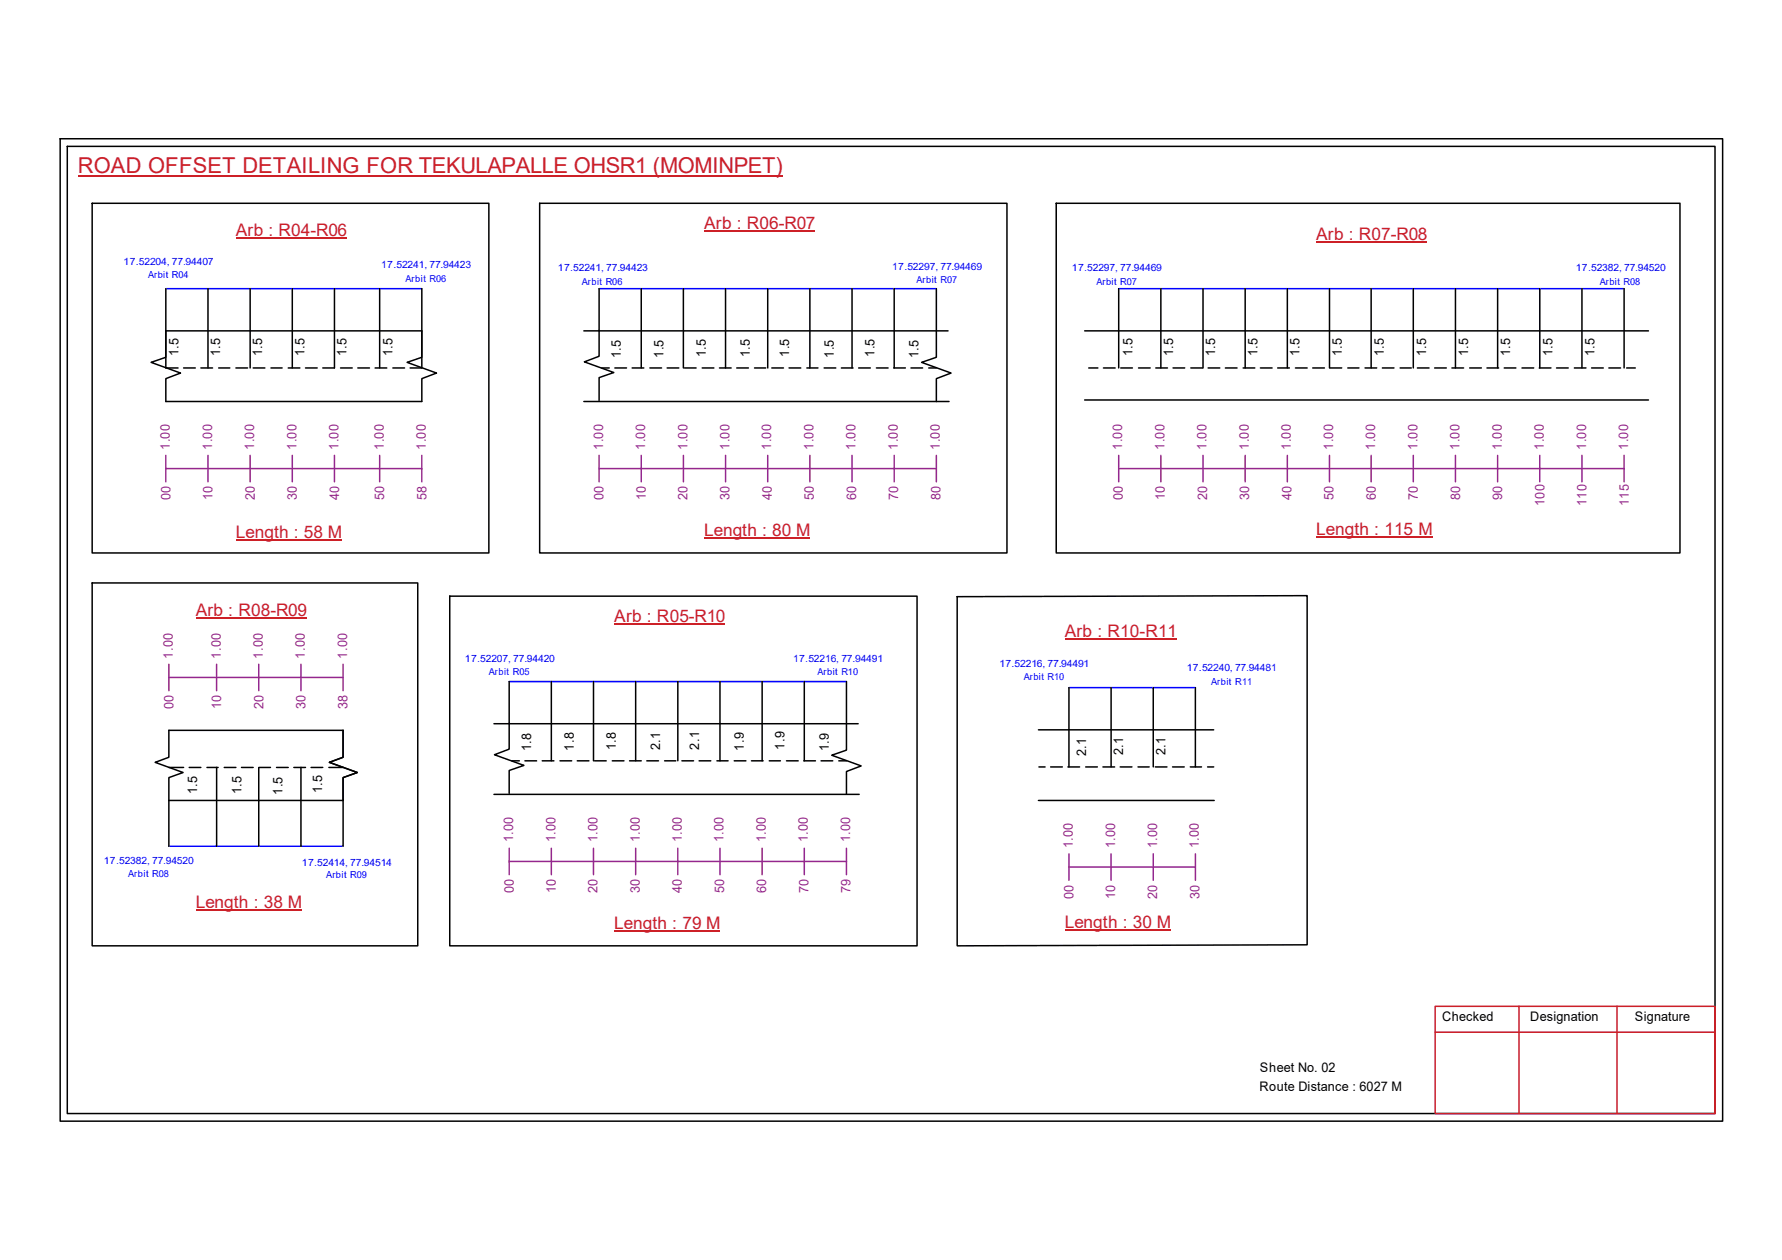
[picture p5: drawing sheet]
<svg xmlns="http://www.w3.org/2000/svg" width="297mm" height="210mm" viewBox="0 0 297 210" stroke-linecap="round" stroke-linejoin="round" font-family="sans-serif">
<g fill="none" stroke="#000" stroke-width=".25">
<path d="M10 23.1h277.1v163.7h-277.1zM11.2 24.4h274.7v161.1h-274.7zM15.4 33.9h66.1v58.2h-66.1zM90 33.9h77.8v58.2h-77.8zM176.1 33.9h103.9v58.2h-103.9zM27.6 55.1h42.7v4.4l-2.4 .9 4.9 1.7-2.5 1v3.8h-42.7v-3.8l2.5-1-4.9-1.7 2.4-.9zM27.6 48.1v13.2h2.1M34.7 48.1v13.2M41.7 48.1v13.2M48.7 48.1v13.2M55.7 48.1v13.2h-1.9M63.3 48.1v13.2"/>
<path d="M70.3 48.1v13.2h-1.9M97.3 55.1h60.7M99.9 55v4.4l-2.5 .9 4.9 1.8-2.4 .8v3.8M99.9 48.1v7M106.9 48.1v13.2M113.9 48.1v13.2M120.9 48.1v13.2M128 48.1v13.2M135 48.1v13.2M142 48.1v13.2M149.1 48.1v13.2M156.1 48.1v11.4l-2.5 .9 4.9 1.7-2.4 1v3.8"/>
<path d="M180.8 55.1h94M186.5 48.1v13.2M193.5 48.1v13.2M200.5 48.1v13.2M207.6 48.1v13.2M214.6 48.1v13.2M221.6 48.1v13.2M228.6 48.1v13.2M235.6 48.1v13.2M242.6 48.1v13.2M249.6 48.1v13.2M256.7 48.1v13.2"/>
<path d="M263.7 48.1v13.2M270.7 48.1v13.2M30.6 61.3h2M33.5 61.3h1.9M36.4 61.3h1.9M39.3 61.3h2M42.2 61.3h2M45.2 61.3h1.8M48 61.3h2M50.9 61.3h2M56.8 61.3h1.9M59.6 61.3h2"/>
<path d="M62.5 61.3h2M65.5 61.3h1.9M97.3 66.9h60.9M100.3 61.3h1.3M102.5 61.3h1.9M105.4 61.3h1.9M108.3 61.3h2M111.2 61.3h2M114.1 61.3h1.9M117 61.3h2M119.9 61.3h2M122.8 61.3h2"/>
<path d="M125.8 61.3h1.8M128.6 61.3h2M131.5 61.3h2M134.5 61.3h1.9M137.4 61.3h1.9M140.2 61.3h2M143.1 61.3h2M146.1 61.3h1.9M149 61.3h1.9M151.8 61.3h2M154.8 61.3h1.3M180.8 66.6h94"/>
<path d="M181.5 61.3h1.5M183.9 61.3h2M186.8 61.3h2M189.8 61.3h1.9M192.7 61.3h1.9M195.5 61.3h2M198.5 61.3h1.9M201.4 61.3h1.9M204.3 61.3h1.9M207.2 61.3h2M210.1 61.3h1.9M213 61.3h1.9"/>
<path d="M215.9 61.3h2M218.8 61.3h2M221.7 61.3h1.9M224.7 61.3h1.8M227.5 61.3h2M230.4 61.3h2M233.4 61.3h1.8M236.3 61.3h1.9M239.1 61.3h2M242 61.3h2M245 61.3h1.9M247.9 61.3h1.9"/>
<path d="M250.7 61.3h2M253.7 61.3h1.9M256.6 61.3h1.9M259.5 61.3h1.9M262.4 61.3h2M265.3 61.3h1.9M268.2 61.3h1.9M271.1 61.3h1.5M15.4 97.1h54.2v60.5h-54.2zM75 99.3h77.9v58.3h-77.9zM159.6 99.4l58.3-.2v58.2l-58.3 .2zM84.9 113.5v7.1"/>
<path d="M91.9 113.5v13.2M98.9 113.5v13.2M106 113.5v13.2M113 113.5v13.2M120 113.5v13.2M127 113.5v13.2M134.1 113.5v13.2M141.1 113.5v11.5l-2.5 .8 4.9 1.8-2.4 .9v3.8M178.2 114.6v13.2M185.2 114.6v13.2M192.2 114.6v13.2M199.3 114.6v13.2"/>
<path d="M28.1 133.3v-3.8l2.4-.8-4.6-1.7 2.2-.8v-4.5h29.1v4.5l-2.3 .8 4.7 1.7-2.4 .8v3.8M28.1 133.3h29.1M28.1 127.8h2.5M28.1 133.3v7.7M31.5 127.8h2M34.5 127.8h1.9M36.1 127.8v13.2M37.4 127.8h1.9M40.3 127.8h1.9M43.1 127.8v13.2M43.2 127.8h1.9M46.1 127.8h1.9"/>
<path d="M49 127.8h1.9M50.2 127.8v13.2M51.9 127.8h1.9M54.8 127.8h2.4M57.2 133.3v7.7M82.3 120.6h60.7M82.3 132.3h60.9M84.9 120.5v4.3l-2.5 .9 4.9 1.8-2.4 .9v3.8M85.3 126.7h1.3M87.5 126.7h1.9M90.4 126.7h1.9M93.3 126.7h2"/>
<path d="M96.2 126.7h2M99.1 126.7h1.9M102.1 126.7h1.9M104.9 126.7h2M107.8 126.7h2M110.8 126.7h1.8M113.7 126.7h1.9M116.5 126.7h2M119.5 126.7h1.9M122.4 126.7h1.9M125.3 126.7h1.9M128.2 126.7h1.9"/>
<path d="M131.1 126.7h2M134 126.7h1.9M136.9 126.7h1.9M139.8 126.7h1.3M173.1 133.3h29.3M173.1 121.6h29.2M173.2 127.8h1M175.1 127.8h2M178 127.8h2M181 127.8h1.9M183.9 127.8h1.9M186.7 127.8h2"/>
<path d="M189.7 127.8h1.9M192.6 127.8h1.9M195.4 127.8h2M198.4 127.8h1.9M201.3 127.8h1"/>
</g>
<path d="M239.2 167.6h46.7v17.9h-46.7zM239.2 172h46.7M253.2 167.6v17.9M269.5 167.6v17.9" fill="none" stroke="#cc1f26" stroke-width=".25"/>
<path d="M13 29.3h117.4" fill="none" stroke="#cd2027" stroke-width=".25"/>
<path d="M27.6 48.1h42.7M99.9 48.1h56.2M186.5 48.1h84.2M84.9 113.5h56.2M178.2 114.6h21.1M28.1 141h29.1" fill="none" stroke="#00f" stroke-width=".25"/>
<g fill="none" stroke="#93278f" stroke-width=".25">
<path d="M27.6 78.1h42.7M27.6 75.9v4.4M34.7 75.9v4.4M41.7 75.9v4.4M48.7 75.9v4.4M55.7 75.9v4.4M63.3 75.9v4.4M70.3 75.9v4.4M99.9 78.1h56.2M99.9 75.9v4.4M106.9 75.9v4.4M113.9 75.9v4.4"/>
<path d="M120.9 75.9v4.4M128 75.9v4.4M135 75.9v4.4M142 75.9v4.4M149.1 75.9v4.4M156.1 75.9v4.4M186.5 78.1h84.2M186.5 75.9v4.4M193.5 75.9v4.4M200.5 75.9v4.4M207.6 75.9v4.4M214.6 75.9v4.4"/>
<path d="M221.6 75.9v4.4M228.6 75.9v4.4M235.6 75.9v4.4M242.6 75.9v4.4M249.6 75.9v4.4M256.7 75.9v4.4M263.7 75.9v4.4M270.7 75.9v4.4M28.1 112.9h29.1M28.1 110.7v4.4M36.1 110.7v4.4M43.1 110.7v4.4"/>
<path d="M50.2 110.7v4.4M57.2 110.7v4.4M84.9 143.5h56.2M84.9 141.3v4.4M91.9 141.3v4.4M98.9 141.3v4.4M106 141.3v4.4M113 141.3v4.4M120 141.3v4.4M127 141.3v4.4M134.1 141.3v4.4M141.1 141.3v4.4"/>
<path d="M178.2 144.4h21.1M178.2 142.2v4.4M185.2 142.2v4.4M192.2 142.2v4.4M199.3 142.2v4.4"/>
</g>
<path d="M39.3 39.6h18.5M117.4 38.5h18.4M219.4 40.4h18.5M39.3 90h17.6M117.4 89.7h17.6M219.4 89.5h19.4M32.6 103h18.5M102.4 104h18.5M177.5 106.4h18.6M32.6 151.6h17.6M102.4 155.1h17.6M177.5 154.9h17.6" fill="none" stroke="#cd2027" stroke-width=".17"/>
<text font-size="3.6" fill="#cd2027" x="13" y="28.9">ROAD OFFSET DETAILING FOR TEKULAPALLE OHSR1 (MOMINPET)</text>
<g font-size="2.9" fill="#cd2027">
<text x="39.3" y="39.3">Arb : R04-R06</text>
<text x="117.4" y="38.2">Arb : R06-R07</text>
<text x="219.4" y="40">Arb : R07-R08</text>
<text x="39.3" y="89.7">Length : 58 M</text>
<text x="117.4" y="89.3">Length : 80 M</text>
<text x="219.4" y="89.2">Length : 115 M</text>
<text x="32.6" y="102.6">Arb : R08-R09</text>
<text x="102.4" y="103.6">Arb : R05-R10</text>
<text x="177.5" y="106.1">Arb : R10-R11</text>
<text x="32.6" y="151.2">Length : 38 M</text>
<text x="102.4" y="154.8">Length : 79 M</text>
<text x="177.5" y="154.6">Length : 30 M</text>
</g>
<g font-size="2.2">
<text x="29.8" y="59.4" transform="rotate(-90 29.8 59.4)">1.5</text>
<text x="36.7" y="59.4" transform="rotate(-90 36.7 59.4)">1.5</text>
<text x="43.7" y="59.4" transform="rotate(-90 43.7 59.4)">1.5</text>
<text x="50.8" y="59.4" transform="rotate(-90 50.8 59.4)">1.5</text>
<text x="57.8" y="59.4" transform="rotate(-90 57.8 59.4)">1.5</text>
<text x="65.4" y="59.4" transform="rotate(-90 65.4 59.4)">1.5</text>
<text x="103.5" y="59.7" transform="rotate(-90 103.5 59.7)">1.5</text>
<text x="110.6" y="59.6" transform="rotate(-90 110.6 59.6)">1.5</text>
<text x="117.6" y="59.5" transform="rotate(-90 117.6 59.5)">1.5</text>
<text x="125" y="59.5" transform="rotate(-90 125 59.5)">1.5</text>
<text x="131.5" y="59.4" transform="rotate(-90 131.5 59.4)">1.5</text>
<text x="139" y="59.6" transform="rotate(-90 139 59.6)">1.5</text>
<text x="145.8" y="59.4" transform="rotate(-90 145.8 59.4)">1.5</text>
<text x="153.1" y="59.7" transform="rotate(-90 153.1 59.7)">1.5</text>
<text x="188.8" y="59.4" transform="rotate(-90 188.8 59.4)">1.5</text>
<text x="195.5" y="59.4" transform="rotate(-90 195.5 59.4)">1.5</text>
<text x="202.6" y="59.4" transform="rotate(-90 202.6 59.4)">1.5</text>
<text x="209.6" y="59.4" transform="rotate(-90 209.6 59.4)">1.5</text>
<text x="216.6" y="59.4" transform="rotate(-90 216.6 59.4)">1.5</text>
<text x="223.6" y="59.4" transform="rotate(-90 223.6 59.4)">1.5</text>
<text x="230.7" y="59.4" transform="rotate(-90 230.7 59.4)">1.5</text>
<text x="237.7" y="59.4" transform="rotate(-90 237.7 59.4)">1.5</text>
<text x="244.7" y="59.4" transform="rotate(-90 244.7 59.4)">1.5</text>
<text x="251.8" y="59.4" transform="rotate(-90 251.8 59.4)">1.5</text>
<text x="258.8" y="59.4" transform="rotate(-90 258.8 59.4)">1.5</text>
<text x="265.8" y="59.4" transform="rotate(-90 265.8 59.4)">1.5</text>
<text x="88.5" y="125.1" transform="rotate(-90 88.5 125.1)">1.8</text>
<text x="95.6" y="125.1" transform="rotate(-90 95.6 125.1)">1.8</text>
<text x="102.7" y="125" transform="rotate(-90 102.7 125)">1.8</text>
<text x="110" y="125" transform="rotate(-90 110 125)">2.1</text>
<text x="116.5" y="124.9" transform="rotate(-90 116.5 124.9)">2.1</text>
<text x="124" y="125.1" transform="rotate(-90 124 125.1)">1.9</text>
<text x="130.8" y="124.9" transform="rotate(-90 130.8 124.9)">1.9</text>
<text x="138.1" y="125.1" transform="rotate(-90 138.1 125.1)">1.9</text>
<text x="181.1" y="126" transform="rotate(-90 181.1 126)">2.1</text>
<text x="187.2" y="125.8" transform="rotate(-90 187.2 125.8)">2.1</text>
<text x="194.3" y="125.8" transform="rotate(-90 194.3 125.8)">2.1</text>
<text x="32.9" y="132.3" transform="rotate(-90 32.9 132.3)">1.5</text>
<text x="40.3" y="132.3" transform="rotate(-90 40.3 132.3)">1.5</text>
<text x="47.1" y="132.4" transform="rotate(-90 47.1 132.4)">1.5</text>
<text x="53.7" y="132.2" transform="rotate(-90 53.7 132.2)">1.5</text>
<text x="240.4" y="170.1">Checked</text>
<text x="255.1" y="170.1">Designation</text>
<text x="272.5" y="170.1">Signature</text>
<text x="210" y="178.6">Sheet No. 02</text>
<text x="209.9" y="181.7">Route Distance : 6027 M</text>
</g>
<g font-size="2.2" fill="#93278f">
<text x="28.3" y="74.9" transform="rotate(-90 28.3 74.9)">1.00</text>
<text x="35.3" y="74.9" transform="rotate(-90 35.3 74.9)">1.00</text>
<text x="42.4" y="74.9" transform="rotate(-90 42.4 74.9)">1.00</text>
<text x="49.4" y="74.9" transform="rotate(-90 49.4 74.9)">1.00</text>
<text x="56.4" y="74.9" transform="rotate(-90 56.4 74.9)">1.00</text>
<text x="64" y="74.9" transform="rotate(-90 64 74.9)">1.00</text>
<text x="71" y="74.9" transform="rotate(-90 71 74.9)">1.00</text>
<text x="100.5" y="74.9" transform="rotate(-90 100.5 74.9)">1.00</text>
<text x="107.6" y="74.9" transform="rotate(-90 107.6 74.9)">1.00</text>
<text x="114.6" y="74.9" transform="rotate(-90 114.6 74.9)">1.00</text>
<text x="121.6" y="74.9" transform="rotate(-90 121.6 74.9)">1.00</text>
<text x="128.6" y="74.9" transform="rotate(-90 128.6 74.9)">1.00</text>
<text x="135.6" y="74.9" transform="rotate(-90 135.6 74.9)">1.00</text>
<text x="142.6" y="74.9" transform="rotate(-90 142.6 74.9)">1.00</text>
<text x="149.6" y="74.9" transform="rotate(-90 149.6 74.9)">1.00</text>
<text x="156.7" y="74.9" transform="rotate(-90 156.7 74.9)">1.00</text>
<text x="187.1" y="74.9" transform="rotate(-90 187.1 74.9)">1.00</text>
<text x="194.1" y="74.9" transform="rotate(-90 194.1 74.9)">1.00</text>
<text x="201.1" y="74.9" transform="rotate(-90 201.1 74.9)">1.00</text>
<text x="208.1" y="74.9" transform="rotate(-90 208.1 74.9)">1.00</text>
<text x="215.2" y="74.9" transform="rotate(-90 215.2 74.9)">1.00</text>
<text x="222.2" y="74.9" transform="rotate(-90 222.2 74.9)">1.00</text>
<text x="229.2" y="74.9" transform="rotate(-90 229.2 74.9)">1.00</text>
<text x="236.3" y="74.9" transform="rotate(-90 236.3 74.9)">1.00</text>
<text x="243.3" y="74.9" transform="rotate(-90 243.3 74.9)">1.00</text>
<text x="250.3" y="74.9" transform="rotate(-90 250.3 74.9)">1.00</text>
<text x="257.3" y="74.9" transform="rotate(-90 257.3 74.9)">1.00</text>
<text x="264.4" y="74.9" transform="rotate(-90 264.4 74.9)">1.00</text>
<text x="271.4" y="74.9" transform="rotate(-90 271.4 74.9)">1.00</text>
<text x="28.4" y="83.3" transform="rotate(-90 28.4 83.3)">00</text>
<text x="35.4" y="83.3" transform="rotate(-90 35.4 83.3)">10</text>
<text x="42.5" y="83.3" transform="rotate(-90 42.5 83.3)">20</text>
<text x="49.5" y="83.3" transform="rotate(-90 49.5 83.3)">30</text>
<text x="56.5" y="83.3" transform="rotate(-90 56.5 83.3)">40</text>
<text x="64" y="83.3" transform="rotate(-90 64 83.3)">50</text>
<text x="71.1" y="83.3" transform="rotate(-90 71.1 83.3)">58</text>
<text x="100.6" y="83.3" transform="rotate(-90 100.6 83.3)">00</text>
<text x="107.7" y="83.3" transform="rotate(-90 107.7 83.3)">10</text>
<text x="114.6" y="83.3" transform="rotate(-90 114.6 83.3)">20</text>
<text x="121.6" y="83.3" transform="rotate(-90 121.6 83.3)">30</text>
<text x="128.6" y="83.3" transform="rotate(-90 128.6 83.3)">40</text>
<text x="135.7" y="83.3" transform="rotate(-90 135.7 83.3)">50</text>
<text x="142.7" y="83.3" transform="rotate(-90 142.7 83.3)">60</text>
<text x="149.7" y="83.3" transform="rotate(-90 149.7 83.3)">70</text>
<text x="156.8" y="83.3" transform="rotate(-90 156.8 83.3)">80</text>
<text x="187.2" y="83.3" transform="rotate(-90 187.2 83.3)">00</text>
<text x="194.2" y="83.3" transform="rotate(-90 194.2 83.3)">10</text>
<text x="201.2" y="83.3" transform="rotate(-90 201.2 83.3)">20</text>
<text x="208.2" y="83.3" transform="rotate(-90 208.2 83.3)">30</text>
<text x="215.3" y="83.3" transform="rotate(-90 215.3 83.3)">40</text>
<text x="222.3" y="83.3" transform="rotate(-90 222.3 83.3)">50</text>
<text x="229.3" y="83.3" transform="rotate(-90 229.3 83.3)">60</text>
<text x="236.3" y="83.3" transform="rotate(-90 236.3 83.3)">70</text>
<text x="243.4" y="83.3" transform="rotate(-90 243.4 83.3)">80</text>
<text x="250.4" y="83.3" transform="rotate(-90 250.4 83.3)">90</text>
<text x="257.4" y="84.3" transform="rotate(-90 257.4 84.3)">100</text>
<text x="264.5" y="84.3" transform="rotate(-90 264.5 84.3)">110</text>
<text x="271.5" y="84.3" transform="rotate(-90 271.5 84.3)">115</text>
<text x="28.8" y="109.7" transform="rotate(-90 28.8 109.7)">1.00</text>
<text x="36.8" y="109.7" transform="rotate(-90 36.8 109.7)">1.00</text>
<text x="43.8" y="109.7" transform="rotate(-90 43.8 109.7)">1.00</text>
<text x="50.8" y="109.7" transform="rotate(-90 50.8 109.7)">1.00</text>
<text x="57.9" y="109.7" transform="rotate(-90 57.9 109.7)">1.00</text>
<text x="28.9" y="118.2" transform="rotate(-90 28.9 118.2)">00</text>
<text x="36.9" y="118.2" transform="rotate(-90 36.9 118.2)">10</text>
<text x="43.9" y="118.2" transform="rotate(-90 43.9 118.2)">20</text>
<text x="50.9" y="118.2" transform="rotate(-90 50.9 118.2)">30</text>
<text x="58" y="118.2" transform="rotate(-90 58 118.2)">38</text>
<text x="85.6" y="140.3" transform="rotate(-90 85.6 140.3)">1.00</text>
<text x="92.6" y="140.3" transform="rotate(-90 92.6 140.3)">1.00</text>
<text x="99.6" y="140.3" transform="rotate(-90 99.6 140.3)">1.00</text>
<text x="106.6" y="140.3" transform="rotate(-90 106.6 140.3)">1.00</text>
<text x="113.7" y="140.3" transform="rotate(-90 113.7 140.3)">1.00</text>
<text x="120.6" y="140.3" transform="rotate(-90 120.6 140.3)">1.00</text>
<text x="127.6" y="140.3" transform="rotate(-90 127.6 140.3)">1.00</text>
<text x="134.7" y="140.3" transform="rotate(-90 134.7 140.3)">1.00</text>
<text x="141.7" y="140.3" transform="rotate(-90 141.7 140.3)">1.00</text>
<text x="178.9" y="141.3" transform="rotate(-90 178.9 141.3)">1.00</text>
<text x="185.9" y="141.3" transform="rotate(-90 185.9 141.3)">1.00</text>
<text x="192.9" y="141.3" transform="rotate(-90 192.9 141.3)">1.00</text>
<text x="199.9" y="141.3" transform="rotate(-90 199.9 141.3)">1.00</text>
<text x="85.6" y="148.8" transform="rotate(-90 85.6 148.8)">00</text>
<text x="92.7" y="148.8" transform="rotate(-90 92.7 148.8)">10</text>
<text x="99.6" y="148.8" transform="rotate(-90 99.6 148.8)">20</text>
<text x="106.6" y="148.8" transform="rotate(-90 106.6 148.8)">30</text>
<text x="113.7" y="148.8" transform="rotate(-90 113.7 148.8)">40</text>
<text x="120.7" y="148.8" transform="rotate(-90 120.7 148.8)">50</text>
<text x="127.7" y="148.8" transform="rotate(-90 127.7 148.8)">60</text>
<text x="134.7" y="148.8" transform="rotate(-90 134.7 148.8)">70</text>
<text x="141.8" y="148.8" transform="rotate(-90 141.8 148.8)">79</text>
<text x="178.9" y="149.8" transform="rotate(-90 178.9 149.8)">00</text>
<text x="185.9" y="149.8" transform="rotate(-90 185.9 149.8)">10</text>
<text x="192.9" y="149.8" transform="rotate(-90 192.9 149.8)">20</text>
<text x="199.9" y="149.8" transform="rotate(-90 199.9 149.8)">30</text>
</g>
<g font-size="1.7" fill="#00f">
<text x="20.6" y="44.2">17.52204, 77.94407</text>
<text x="63.5" y="44.7">17.52241, 77.94423</text>
<text x="93" y="45.2">17.52241, 77.94423</text>
<text x="148.7" y="45">17.52297, 77.94469</text>
<text x="178.7" y="45.2">17.52297, 77.94469</text>
<text x="262.7" y="45.2">17.52382, 77.94520</text>
<text x="77.5" y="110.3">17.52207, 77.94420</text>
<text x="132.2" y="110.3">17.52216, 77.94491</text>
<text x="166.6" y="111.1">17.52216, 77.94491</text>
<text x="197.8" y="111.8">17.52240, 77.94481</text>
<text x="17.3" y="143.9">17.52382, 77.94520</text>
<text x="50.3" y="144.2">17.52414, 77.94514</text>
</g>
<g font-size="1.6" fill="#00f">
<text x="24.7" y="46.3">Arbit R04</text>
<text x="67.6" y="46.9">Arbit R06</text>
<text x="97" y="47.4">Arbit R06</text>
<text x="152.8" y="47.2">Arbit R07</text>
<text x="182.7" y="47.4">Arbit R07</text>
<text x="266.7" y="47.4">Arbit R08</text>
<text x="81.5" y="112.4">Arbit R05</text>
<text x="136.3" y="112.4">Arbit R10</text>
<text x="170.6" y="113.2">Arbit R10</text>
<text x="201.9" y="114">Arbit R11</text>
<text x="21.4" y="146.1">Arbit R08</text>
<text x="54.4" y="146.3">Arbit R09</text>
</g>
</svg>
